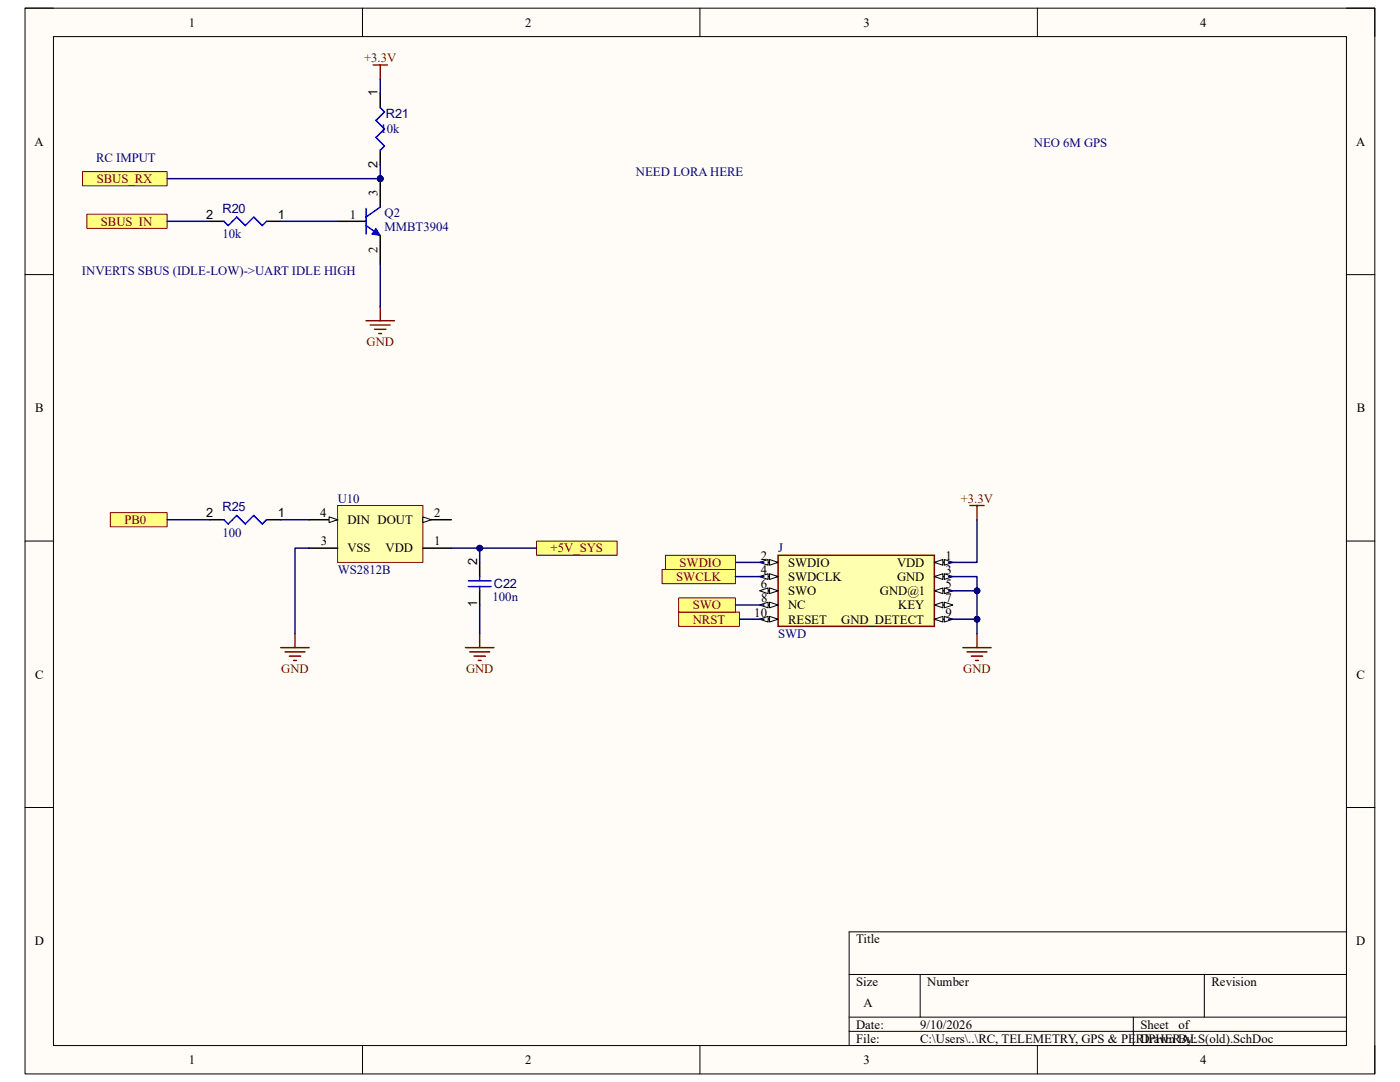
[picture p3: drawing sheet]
<svg xmlns="http://www.w3.org/2000/svg" width="279mm" height="216mm" viewBox="0 0 279 216" stroke-linecap="round" stroke-linejoin="round" font-family="sans-serif">
<path d="M5 1.6h269.4v212.7h-269.4z" fill-rule="evenodd" fill="#fffcf8"/>
<path d="M5 1.6h269.4v212.7h-269.4z" fill="none" stroke="#000" stroke-width=".2"/>
<path d="M10.7 7.3h258v201.3h-258z" fill-rule="evenodd" fill="#fffcf8"/>
<g fill="none" stroke="#000" stroke-width=".2">
<path d="M5 1.6h5.7M10.7 7.3h258v201.3h-258zM72.3 1.6v5.7M139.7 1.6v5.7M207 1.6v5.7M268.7 1.6h5.7v5.7M5 54.8h5.7M268.7 54.8h5.7M5 108h5.7M268.7 108h5.7M5 161.1h5.7M268.7 161.1h5.7"/>
<path d="M169.5 194.4h99.2M183.6 194.4v8.6M240.3 194.4v8.6M268.7 185.9h-99.2v22.7M72.3 208.6v5.7M139.7 208.6v5.7M169.5 203h99.2M169.5 205.8h99.2M207 208.6v5.7M226.2 203v5.6M274.4 208.6v5.7"/>
</g>
<circle cx="75.9" cy="35.7" r=".57" fill="#000080"/>
<circle cx="75.9" cy="35.7" r=".57" fill="none" stroke="#000080" stroke-width=".2"/>
<path d="M75.9 35.7v5.6M67.4 44.2h5.6M75.9 47v5.7" fill="none" stroke="#000" stroke-width=".3"/>
<circle cx="75.9" cy="35.7" r=".57" fill="#000080"/>
<circle cx="75.9" cy="35.7" r=".57" fill="none" stroke="#000080" stroke-width=".2"/>
<path d="M73 45l2.9 2M73 41.6v5.1M75.9 41.3l-2.9 2" fill="none" stroke="#00f" stroke-width=".3"/>
<path d="M75 45.6l.9 1.4-1.7-.3z" fill="#00f"/>
<path d="M75 45.6l.9 1.4-1.7-.3z" fill="none" stroke="#00f" stroke-width=".2"/>
<path d="M75.9 18.6v2.9M75.9 30v2.8M41.9 44.2h2.8M53.2 44.2h2.8" fill="none" stroke="#000" stroke-width=".3"/>
<path d="M75.9 21.5l.8 .8-1.7 1.7 1.7 1.7-1.7 1.7 1.7 1.7-.8 .9M44.7 44.2l.8 .8 1.7-1.7 1.7 1.7 1.7-1.7 1.7 1.7 .9-.8" fill="none" stroke="#00f" stroke-width=".3"/>
<path d="M74.5 13h2.8M75.9 13v2.8M73 64h5.7M73.9 64.9h4M74.8 65.7h2.2M75.6 66.6h.6M75.9 61.2v2.8" fill="none" stroke="#800000" stroke-width=".3"/>
<path d="M17.3 42.7h16.1v2.9h-16.1z" fill-rule="evenodd" fill="#ffff80"/>
<path d="M17.3 42.7h16.1v2.9h-16.1z" fill="none" stroke="#800000" stroke-width=".2"/>
<path d="M16.5 34.2h16.9v2.9h-16.9z" fill-rule="evenodd" fill="#ffff80"/>
<path d="M16.5 34.2h16.9v2.9h-16.9z" fill="none" stroke="#800000" stroke-width=".2"/>
<path d="M67.4 100.9h17v11.3h-17z" fill-rule="evenodd" fill="#ffffb0"/>
<path d="M67.4 100.9h17v11.3h-17z" fill="none" stroke="#800000" stroke-width=".2"/>
<path d="M84.4 109.4h5.7M84.4 103.7h5.7" fill="none" stroke="#000" stroke-width=".3"/>
<path d="M84.4 103.1l1.7 .6-1.7 .6z" fill="#f8fcff"/>
<path d="M84.4 103.1l1.7 .6-1.7 .6z" fill="none" stroke="#000" stroke-width=".2"/>
<path d="M61.7 109.4h5.7M61.7 103.7h5.7" fill="none" stroke="#000" stroke-width=".3"/>
<path d="M65.7 103.1l1.7 .6-1.7 .6z" fill="#f8fcff"/>
<path d="M65.7 103.1l1.7 .6-1.7 .6z" fill="none" stroke="#000" stroke-width=".2"/>
<path d="M41.9 103.7h2.8M53.2 103.7h2.8M95.7 112.2v2.9M95.7 117.9v2.8" fill="none" stroke="#000" stroke-width=".3"/>
<path d="M44.7 103.7l.8 .9 1.7-1.7 1.7 1.7 1.7-1.7 1.8 1.7 .8-.9M93.5 115.9h4.5M93.5 117h4.5M95.7 115.1v.8M95.7 117v.9" fill="none" stroke="#00f" stroke-width=".3"/>
<path d="M92.9 129.2h5.7M93.7 130.1h4M94.6 130.9h2.3M95.5 131.8h.5M95.7 126.4v2.8" fill="none" stroke="#800000" stroke-width=".3"/>
<path d="M107.1 108h16.1v2.8h-16.1z" fill-rule="evenodd" fill="#ffff80"/>
<path d="M107.1 108h16.1v2.8h-16.1z" fill="none" stroke="#800000" stroke-width=".2"/>
<path d="M22 102.3h11.4v2.8h-11.4z" fill-rule="evenodd" fill="#ffff80"/>
<path d="M22 102.3h11.4v2.8h-11.4z" fill="none" stroke="#800000" stroke-width=".2"/>
<path d="M56 129.2h5.7M56.9 130.1h4M57.7 130.9h2.3M58.6 131.8h.6M58.9 126.4v2.8" fill="none" stroke="#800000" stroke-width=".3"/>
<path d="M155.3 110.8h31.2v14.2h-31.2z" fill-rule="evenodd" fill="#ffffb0"/>
<path d="M155.3 110.8h31.2v14.2h-31.2z" fill="none" stroke="#800000" stroke-width=".3"/>
<path d="M152.4 112.2h2.9" fill="none" stroke="#000" stroke-width=".3"/>
<path d="M153.6 111.6l1.7 .6-1.7 .6z" fill="#f8fcff"/>
<path d="M153.6 111.6l1.7 .6-1.7 .6z" fill="none" stroke="#000" stroke-width=".2"/>
<path d="M151.6 112.2l1.7-.6v1.2z" fill="#f8fcff"/>
<path d="M151.6 112.2l1.7-.6v1.2z" fill="none" stroke="#000" stroke-width=".2"/>
<path d="M152.4 115.1h2.9" fill="none" stroke="#000" stroke-width=".3"/>
<path d="M153.6 114.5l1.7 .6-1.7 .5z" fill="#f8fcff"/>
<path d="M153.6 114.5l1.7 .6-1.7 .5z" fill="none" stroke="#000" stroke-width=".2"/>
<path d="M151.6 115.1l1.7-.6v1.1z" fill="#f8fcff"/>
<path d="M151.6 115.1l1.7-.6v1.1z" fill="none" stroke="#000" stroke-width=".2"/>
<path d="M152.4 117.9h2.9" fill="none" stroke="#000" stroke-width=".3"/>
<path d="M153.6 117.3l1.7 .6-1.7 .6z" fill="#f8fcff"/>
<path d="M153.6 117.3l1.7 .6-1.7 .6z" fill="none" stroke="#000" stroke-width=".2"/>
<path d="M151.6 117.9l1.7-.6v1.2z" fill="#f8fcff"/>
<path d="M151.6 117.9l1.7-.6v1.2z" fill="none" stroke="#000" stroke-width=".2"/>
<path d="M152.4 120.7h2.9" fill="none" stroke="#000" stroke-width=".3"/>
<path d="M153.6 120.2l1.7 .5-1.7 .6z" fill="#f8fcff"/>
<path d="M153.6 120.2l1.7 .5-1.7 .6z" fill="none" stroke="#000" stroke-width=".2"/>
<path d="M151.6 120.7l1.7-.5v1.1z" fill="#f8fcff"/>
<path d="M151.6 120.7l1.7-.5v1.1z" fill="none" stroke="#000" stroke-width=".2"/>
<path d="M152.4 123.6h2.9" fill="none" stroke="#000" stroke-width=".3"/>
<path d="M153.6 123l1.7 .6-1.7 .5z" fill="#f8fcff"/>
<path d="M153.6 123l1.7 .6-1.7 .5z" fill="none" stroke="#000" stroke-width=".2"/>
<path d="M151.6 123.6l1.7-.6v1.1z" fill="#f8fcff"/>
<path d="M151.6 123.6l1.7-.6v1.1z" fill="none" stroke="#000" stroke-width=".2"/>
<path d="M186.5 112.2h2.8" fill="none" stroke="#000" stroke-width=".3"/>
<path d="M186.5 112.2l1.7-.6v1.2z" fill="#f8fcff"/>
<path d="M186.5 112.2l1.7-.6v1.2z" fill="none" stroke="#000" stroke-width=".2"/>
<path d="M188.5 111.6l1.7 .6-1.7 .6z" fill="#f8fcff"/>
<path d="M188.5 111.6l1.7 .6-1.7 .6z" fill="none" stroke="#000" stroke-width=".2"/>
<path d="M186.5 115.1h2.8" fill="none" stroke="#000" stroke-width=".3"/>
<path d="M186.5 115.1l1.7-.6v1.1z" fill="#f8fcff"/>
<path d="M186.5 115.1l1.7-.6v1.1z" fill="none" stroke="#000" stroke-width=".2"/>
<path d="M188.5 114.5l1.7 .6-1.7 .5z" fill="#f8fcff"/>
<path d="M188.5 114.5l1.7 .6-1.7 .5z" fill="none" stroke="#000" stroke-width=".2"/>
<path d="M186.5 117.9h2.8" fill="none" stroke="#000" stroke-width=".3"/>
<path d="M186.5 117.9l1.7-.6v1.2z" fill="#f8fcff"/>
<path d="M186.5 117.9l1.7-.6v1.2z" fill="none" stroke="#000" stroke-width=".2"/>
<path d="M188.5 117.3l1.7 .6-1.7 .6z" fill="#f8fcff"/>
<path d="M188.5 117.3l1.7 .6-1.7 .6z" fill="none" stroke="#000" stroke-width=".2"/>
<path d="M186.5 120.7h2.8" fill="none" stroke="#000" stroke-width=".3"/>
<path d="M186.5 120.7l1.7-.5v1.1z" fill="#f8fcff"/>
<path d="M186.5 120.7l1.7-.5v1.1z" fill="none" stroke="#000" stroke-width=".2"/>
<path d="M188.5 120.2l1.7 .5-1.7 .6z" fill="#f8fcff"/>
<path d="M188.5 120.2l1.7 .5-1.7 .6z" fill="none" stroke="#000" stroke-width=".2"/>
<path d="M186.5 123.6h2.8" fill="none" stroke="#000" stroke-width=".3"/>
<path d="M186.5 123.6l1.7-.6v1.1z" fill="#f8fcff"/>
<path d="M186.5 123.6l1.7-.6v1.1z" fill="none" stroke="#000" stroke-width=".2"/>
<path d="M188.5 123l1.7 .6-1.7 .5z" fill="#f8fcff"/>
<path d="M188.5 123l1.7 .6-1.7 .5z" fill="none" stroke="#000" stroke-width=".2"/>
<path d="M193.6 100.9h2.8M195 100.9v2.8M192.2 129.2h5.6M193 130.1h4M193.8 130.9h2.3M194.7 131.8h.6M195 126.4v2.8" fill="none" stroke="#800000" stroke-width=".3"/>
<path d="M75.9 15.8v2.8M75.9 32.8v2.9M33.4 44.2h8.5M56 44.2h11.4M75.9 52.7v8.5" fill="none" stroke="#000080" stroke-width=".3"/>
<circle cx="75.9" cy="35.7" r=".57" fill="#000080"/>
<circle cx="75.9" cy="35.7" r=".57" fill="none" stroke="#000080" stroke-width=".2"/>
<path d="M33.4 35.7h42.5" fill="none" stroke="#000080" stroke-width=".3"/>
<circle cx="75.9" cy="35.7" r=".57" fill="#000080"/>
<circle cx="75.9" cy="35.7" r=".57" fill="none" stroke="#000080" stroke-width=".2"/>
<path d="M90.1 109.4h5.6v2.8" fill="none" stroke="#000080" stroke-width=".3"/>
<circle cx="95.7" cy="109.4" r=".57" fill="#000080"/>
<circle cx="95.7" cy="109.4" r=".57" fill="none" stroke="#000080" stroke-width=".2"/>
<path d="M95.7 109.4h11.4" fill="none" stroke="#000080" stroke-width=".3"/>
<circle cx="95.7" cy="109.4" r=".57" fill="#000080"/>
<circle cx="95.7" cy="109.4" r=".57" fill="none" stroke="#000080" stroke-width=".2"/>
<path d="M33.4 103.7h8.5M56 103.7h5.7M61.7 109.4h-2.8v17M189.3 115.1h5.7v11.3M195 103.7v8.5h-5.7M95.7 120.7v5.7" fill="none" stroke="#000080" stroke-width=".3"/>
<circle cx="195" cy="117.9" r=".57" fill="#000080"/>
<circle cx="195" cy="117.9" r=".57" fill="none" stroke="#000080" stroke-width=".2"/>
<circle cx="195" cy="123.6" r=".57" fill="#000080"/>
<circle cx="195" cy="123.6" r=".57" fill="none" stroke="#000080" stroke-width=".2"/>
<path d="M189.3 117.9h5.7" fill="none" stroke="#000080" stroke-width=".3"/>
<circle cx="195" cy="117.9" r=".57" fill="#000080"/>
<circle cx="195" cy="117.9" r=".57" fill="none" stroke="#000080" stroke-width=".2"/>
<path d="M132.1 113.6h14.7v2.9h-14.7z" fill-rule="evenodd" fill="#ffff80"/>
<path d="M132.1 113.6h14.7v2.9h-14.7z" fill="none" stroke="#800000" stroke-width=".2"/>
<path d="M146.8 112.2h5.6M146.8 115.1h5.6" fill="none" stroke="#000080" stroke-width=".3"/>
<path d="M132.8 110.8h14v2.8h-14z" fill-rule="evenodd" fill="#ffff80"/>
<path d="M132.8 110.8h14v2.8h-14z" fill="none" stroke="#800000" stroke-width=".2"/>
<path d="M135.4 122.1h12.2v2.9h-12.2z" fill-rule="evenodd" fill="#ffff80"/>
<path d="M135.4 122.1h12.2v2.9h-12.2z" fill="none" stroke="#800000" stroke-width=".2"/>
<path d="M147.6 123.6h4.8" fill="none" stroke="#000080" stroke-width=".3"/>
<path d="M135.4 119.3h11.4v2.8h-11.4z" fill-rule="evenodd" fill="#ffff80"/>
<path d="M135.4 119.3h11.4v2.8h-11.4z" fill="none" stroke="#800000" stroke-width=".2"/>
<path d="M146.8 120.7h5.6M189.3 123.6h5.7" fill="none" stroke="#000080" stroke-width=".3"/>
<circle cx="195" cy="123.6" r=".57" fill="#000080"/>
<circle cx="195" cy="123.6" r=".57" fill="none" stroke="#000080" stroke-width=".2"/>
<g font-size="2.5">
<text x="37.7" y="5.3">1</text>
<text x="104.8" y="5.3">2</text>
<text x="172.3" y="5.3">3</text>
<text x="239.5" y="5.3">4</text>
<text x="75.4" y="19.2" transform="rotate(-90 75.4 19.2)">1</text>
<text x="6.9" y="29.1">A</text>
<text x="270.6" y="29.1">A</text>
<text x="75.4" y="33.5" transform="rotate(-90 75.4 33.5)">2</text>
<text x="75.3" y="39.1" transform="rotate(-90 75.3 39.1)">3</text>
<text x="41.1" y="43.6">2</text>
<text x="55.5" y="43.6">1</text>
<text x="69.8" y="43.6">1</text>
<text x="75.3" y="50.4" transform="rotate(-90 75.3 50.4)">2</text>
<text x="7" y="82.3">B</text>
<text x="270.8" y="82.3">B</text>
<text x="41.1" y="103.2">2</text>
<text x="55.5" y="103.2">1</text>
<text x="63.9" y="103.2">4</text>
<text x="69.3" y="104.6">DIN DOUT</text>
<text x="86.7" y="103.2">2</text>
<text x="64.1" y="108.8">3</text>
<text x="69.3" y="110.2">VSS</text>
<text x="77" y="110.2">VDD</text>
<text x="86.7" y="108.8">1</text>
<text x="95.2" y="112.8" transform="rotate(-90 95.2 112.8)">2</text>
<text x="151.8" y="111.7">2</text>
<text x="157.3" y="113.1">SWDIO</text>
<text x="179" y="113.1">VDD</text>
<text x="188.7" y="111.7">1</text>
<text x="151.8" y="114.5">4</text>
<text x="151.8" y="117.3">6</text>
<text x="157.3" y="115.9">SWDCLK</text>
<text x="157.3" y="118.7">SWO</text>
<text x="175.6" y="118.7">GND@1</text>
<text x="179" y="115.9">GND</text>
<text x="188.7" y="114.5">3</text>
<text x="188.7" y="117.3">5</text>
<text x="95.2" y="121.1" transform="rotate(-90 95.2 121.1)">1</text>
<text x="150.5" y="123">10</text>
<text x="151.9" y="120.2">8</text>
<text x="157.3" y="121.6">NC</text>
<text x="157.3" y="124.4">RESET</text>
<text x="167.9" y="124.4">GND_DETECT</text>
<text x="179.3" y="121.6">KEY</text>
<text x="188.7" y="120.2">7</text>
<text x="188.7" y="123">9</text>
<text x="7" y="135.4">C</text>
<text x="270.7" y="135.4">C</text>
<text x="6.9" y="188.6">D</text>
<text x="170.9" y="188.2">Title</text>
<text x="270.7" y="188.6">D</text>
<text x="170.9" y="196.7">Size</text>
<text x="185" y="196.7">Number</text>
<text x="241.8" y="196.7">Revision</text>
<text x="172.3" y="201">A</text>
<text x="170.9" y="205.2">Date:</text>
<text x="170.9" y="208.1">File:</text>
<text x="183.6" y="205.2">9/10/2026</text>
<text x="183.7" y="208.1">C:\Users\..\RC, TELEMETRY, GPS &amp; PERIPHERALS(old).SchDoc</text>
<text x="227.6" y="208.1">Drawn By:</text>
<text x="227.6" y="205.2">Sheet</text>
<text x="235.2" y="205.2">of</text>
<text x="37.7" y="212.3">1</text>
<text x="104.8" y="212.3">2</text>
<text x="172.3" y="212.3">3</text>
<text x="239.5" y="212.3">4</text>
</g>
<g font-size="2.5" fill="#800000">
<text x="72.6" y="12.4">+3.3V</text>
<text x="19.3" y="36.5">SBUS_RX</text>
<text x="20.2" y="45">SBUS_IN</text>
<text x="73.2" y="69.1">GND</text>
<text x="191.7" y="100.3">+3.3V</text>
<text x="24.8" y="104.6">PB0</text>
<text x="109.9" y="110.2">+5V_SYS</text>
<text x="135.6" y="113.1">SWDIO</text>
<text x="135" y="115.9">SWCLK</text>
<text x="138.3" y="124.4">NRST</text>
<text x="138.3" y="121.6">SWO</text>
<text x="56.1" y="134.4">GND</text>
<text x="93" y="134.4">GND</text>
<text x="192.2" y="134.4">GND</text>
</g>
<g font-size="2.5" fill="#000080">
<text x="77" y="23.5">R21</text>
<text x="75.9" y="26.6">10k</text>
<text x="206.3" y="29.4">NEO 6M GPS</text>
<text x="19.2" y="32.3">RC IMPUT</text>
<text x="126.9" y="35.1">NEED LORA HERE</text>
<text x="44.4" y="47.6">10k</text>
<text x="44.4" y="42.5">R20</text>
<text x="76.8" y="43.3">Q2</text>
<text x="76.8" y="46.1">MMBT3904</text>
<text x="16.3" y="54.9">INVERTS SBUS (IDLE-LOW)-&gt;UART IDLE HIGH</text>
<text x="67.4" y="100.3">U10</text>
<text x="44.4" y="107.1">100</text>
<text x="44.4" y="102">R25</text>
<text x="155.3" y="110.2">J</text>
<text x="67.4" y="114.5">WS2812B</text>
<text x="98.3" y="119.9">100n</text>
<text x="98.6" y="117.3">C22</text>
<text x="155.3" y="127.3">SWD</text>
</g>
</svg>
